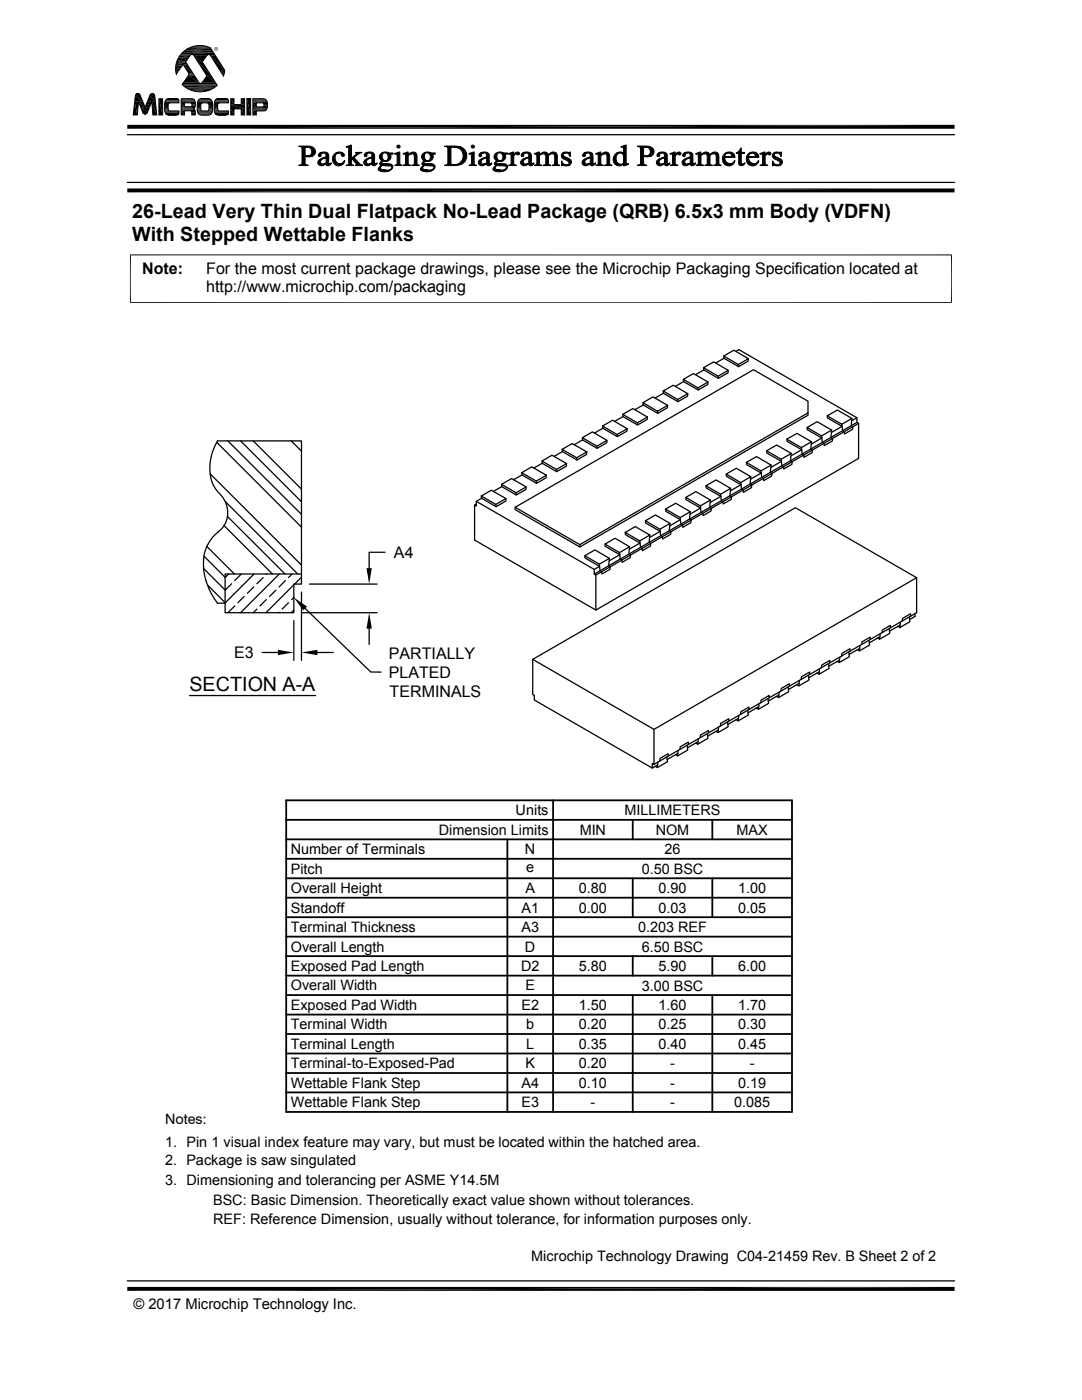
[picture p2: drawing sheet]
<svg xmlns="http://www.w3.org/2000/svg" width="216mm" height="279mm" viewBox="0 0 216 279" stroke-linecap="round" stroke-linejoin="round" font-family="sans-serif">
<g fill="none" stroke="#000" stroke-width=".25">
<path d="M25.4 36.4h165.1M25.4 26.9h165.1M132.3 78l.1 .5 2.9 1.7 1.9-1.1v-.5M132.3 78l2-1.1 2.9 1.7-2 1.1zM132.4 78.5l-1.7 .9M135.2 79.7l.1 .5M136.4 75.7v.5l2.9 1.6 1.9-1.1 .1-.5M136.4 75.7l2-1.2 2.9 1.7-2 1.2zM136.4 76.2l-1.7 .9M139.3 77.4v.4M140.4 73.4v.4l2.9 1.7 2-1.1v-.5M140.4 73.4l2-1.2 2.9 1.7-2 1.2z"/>
<path d="M140.4 73.8l-1.6 1M143.3 75.1v.4M144.4 71.1l.1 .4 2.9 1.7 1.9-1.1v-.5M144.4 71.1l2-1.2 2.9 1.7-2 1.1zM144.5 71.5l-1.7 1M146.8 70.1l.6-.3 23.6 13.6v.9l.3 .2v7l-52.4 30.3-24.2-14v-7l.3 .2v-.9l23.6 13.5v1l.3 .2v7M147.3 72.7l.1 .5M41.9 94.6l18.3 18.2M43.2 88.3l17 16.9M45.5 88l14.7 14.7M48 88l12.2 12.1M50.5 88l9.7 9.6"/>
<path d="M58.1 88l2.1 2M96 99l.1 .4 2.9 1.7 1.9-1.1 .1-.5M96 99l2-1.2 3 1.7-2.1 1.2zM96.1 99.4l-1.1 .7M100.1 96.7v.4l2.9 1.7 1.9-1.1 .1-.5M100.1 96.7l2-1.2 2.9 1.7-2 1.1zM100.1 97.1l-1.6 1M103 98.3v.5M104.1 94.3l.1 .5 2.9 1.7 1.9-1.1v-.6M104.1 94.3l2-1.1 2.9 1.6-2 1.2zM104.2 94.8l-1.7 .9M107 96l.1 .5"/>
<path d="M108.1 92l.1 .5 2.9 1.6 1.9-1.1 .1-.5M108.1 92l2.1-1.2 2.9 1.7-2.1 1.2zM108.2 92.5l-1.7 .9M111 93.7l.1 .4M112.2 89.7v.4l2.9 1.7 1.9-1.1 .1-.5M112.2 89.7l2-1.2 2.9 1.7-2 1.2zM112.2 90.1l-1.6 1M115.1 91.4v.4M116.2 87.4v.4l2.9 1.7 2-1.1v-.5M116.2 87.4l2-1.2 2.9 1.7-2 1.1zM116.2 87.8l-1.6 1M119.1 89v.5"/>
<path d="M120.2 85l.1 .5 2.9 1.6 1.9-1.1 .1-.4M120.2 85l2-1.1 3 1.7-2.1 1.1zM120.3 85.5l-1.7 .9M123.1 86.7l.1 .4M124.3 82.7v.4l2.9 1.7 1.9-1.1 .1-.5M124.3 82.7l2-1.2 2.9 1.7-2 1.2zM124.3 83.1l-1.7 1M127.2 84.4v.4M128.3 80.4v.4l3 1.7 1.9-1.1v-.5M128.3 80.4l2-1.2 2.9 1.7-2 1.2zM128.3 80.8l-1.6 1M131.2 82.1l.1 .4"/>
<path d="M136.8 99.3l.1 .4 2.9 1.7-2.1 1.2M136.8 99.3l2.1-1.2 2.9 1.7-2.1 1.2zM140.9 96.9v.5l2.9 1.7-2.1 1.2M140.9 96.9l2-1.1 2.9 1.7-2 1.1zM141.8 99.8l-.2 1.5 .3 .2v.5l-1.6 .9-.1-.5-.3-.1-.2-1.3M144.9 94.6v.5l2.9 1.6-2 1.3M144.9 94.6l2-1.1 2.9 1.6-2 1.2zM145.8 97.5l-.2 1.5 .4 .1-.1 .6-1.6 .9v-.5l-.4-.2-.1-1.3M148.9 92.3l.1 .4 2.9 1.7-2.1 1.2M148.9 92.3l2.1-1.2 2.9 1.7-2.1 1.2zM149.8 95.1l-.1 1.5 .3 .2-.1 .5-1.6 1v-.5l-.3-.2-.2-1.3M153 90v.4l2.9 1.7-2.1 1.2"/>
<path d="M153 90l2-1.2 2.9 1.7-2 1.2zM153.9 92.8l-.2 1.5 .3 .2v.5l-1.6 .9-.1-.4-.3-.2-.2-1.3M157 87.7l.1 .4 2.9 1.6-2.2 1.3M157 87.7l2-1.2 2.9 1.7-2 1.1zM157.9 90.5l-.2 1.5 .4 .2-.1 .5-1.6 .9-.1-.5-.3-.1-.1-1.3M161 85.3l.1 .4 2.9 1.7-2.1 1.2M161 85.3l2-1.1 2.9 1.6-2 1.2zM161.2 82.4v.5l-45.5 26.3-12.9-7.5v-.5M161.9 88.2l-.1 1.4 .3 .2v.5l-1.7 1v-.5l-.3-.2-.2-1.3M165.1 83v.4l2.9 1.7-2.1 1.2M165.1 83l2-1.2 2.9 1.7-2 1.2zM165.9 85.8l-.1 1.5 .3 .2v.5l-1.6 .9-.1-.4-.3-.2-.2-1.3"/>
<path d="M170 83.5l-.2 1.5 .4 .2-.1 .5-1.6 .9-.1-.5-.3-.1-.1-1.3M171 84.3l-52.4 30.3M171 83.4l-1.1 .6M171.3 84.5l-52.4 30.3M40.6 113.5l4.3 4.3M40.7 111l4.2 4.2M41.3 109.1l5.5 5.5M41.4 116.8l3.5 3.5M44.7 104.9l9.7 9.7M44.9 114.6h15.3v2h-1.6v5.7h-13.7zM44.9 100.1l14.5 14.5M45.4 103.1l11.5 11.5"/>
<path d="M45.6 114.6l-.7 .7M46.2 116.5l-1.3 1.3M48.1 114.6l-1.3 1.3M48.7 119l-1.2 1.3M50.6 117.1l-1.2 1.3M50.7 114.6l-5.8 5.7M52.5 115.3l-1.2 1.2M53.1 119.7l-1.2 1.2M53.2 114.6h-.1M55.1 117.8l-1.3 1.2M55.7 114.6l-7.7 7.7M56.9 115.9l-1.2 1.2"/>
<path d="M58.3 114.6l-.7 .7M58.6 119.2l-.4 .5M58.6 116.7l-5.5 5.6M60.2 115.2l-1.4 1.4M60.2 114.6v-26.6h-16.8a9.3 9.3 0 0 0-.4 9.5l.4 .5a5.2 5.2 0 0 1-.4 8.7 8.4 8.4 0 0 0-2.1 8.3l.2 .9a14 14 0 0 0 2.3 4.5h1.5M60.2 118.2v13.6M61.7 116.6h13.5M76.8 110.2h-3.1v3.2M95 100.6l-.3 .2M98.9 100.7l.1 .4M102.8 101.2l47.5-27.4 10.9 6.3v2.3l-45.5 26.3zM115.7 108.7v.5"/>
<path d="M116.7 110.9v.5l2.9 1.6-1 .6M116.7 110.9l2-1.2 2.9 1.7-2 1.2zM120.7 108.6l2-1.2 2.9 1.7-2 1.2zM120.7 108.6l.1 .4 2.9 1.7-2.1 1.2M121.6 111.4l-.1 1.5 .3 .2-.1 .5-1.6 1v-.5l-.4-.2-.1-1.3M124.8 106.3v.4l2.9 1.7-2.1 1.2M124.8 106.3l2-1.2 2.9 1.7-2 1.2zM125.6 109.1l-.1 1.5 .3 .2v.5l-1.7 .9v-.4l-.3-.2-.2-1.3M128.8 103.9v.5l2.9 1.6-2.1 1.3M128.8 103.9l2-1.1 2.9 1.7-2 1.1zM129.7 106.8l-.2 1.5 .3 .1v.6l-1.6 .9-.1-.5-.3-.2-.1-1.2M132.8 101.6l.1 .4 2.9 1.7-2.2 1.2"/>
<path d="M132.8 101.6l2-1.2 2.9 1.7-2 1.2zM133.7 104.5l-.2 1.4 .4 .2-.1 .5-1.6 1-.1-.5-.3-.2-.1-1.3M137.7 102.1l-.1 1.5 .3 .2v.5l-1.7 .9v-.4l-.3-.2-.2-1.3M182.9 115.3v7l-52.4 30.2M37.8 138.8h25.2M46.8 120.9l-1.2 1.3M51.3 121.6l-.8 .7M52.3 130.2h3.2M55.7 122.2l-.1 .1M57.6 120.3l-1.3 1.3M58.6 121.8l-.5 .5M58.6 123.9v7.9"/>
<path d="M60.2 122.3h15M60.9 121.4l13.1 12.7h2.1M63.3 130.2h3.2M73.7 125.5v3.1M106.3 131.6l52.4-30.3 24.2 14-52.4 30.3zM106.3 131.6v7l.3 .2v.9l23.6 13.6v-.9l.3 .1v-6.9M153.2 139.4l.2 1-2.1 1.1-.4-.2M153.5 139.3v-.5l-1.7 .9v.6M155.4 138.7l-2.1 1.2M155.5 138.1l-.1 1.1M157.3 137.1l.1 .9-2 1.2-.4-.2M157.5 136.9v-.4l-1.6 .9-.1 .5"/>
<path d="M159.4 136.4l-2.1 1.2M159.5 135.8l-.1 1.1M161.3 134.7l.1 1-2 1.2-.4-.2M161.6 134.6l-.1-.5-1.6 1v.5M163.5 134.1l-2.1 1.2M163.5 133.5l-.1 1.1M165.3 132.4l.1 1-2 1.2-.4-.3M165.6 132.3v-.5l-1.6 .9-.1 .6M167.5 131.7l-2.1 1.2M167.6 131.1l-.2 1.1M169.4 130.1l.1 1-2.1 1.1-.4-.2M169.7 129.9l-.1-.4-1.6 .9-.1 .5"/>
<path d="M171.5 129.4l-2.1 1.2M171.6 128.8l-.1 1.1M173.4 127.8l.1 .9-2 1.2-.4-.2M173.7 127.6l-.1-.5-1.6 1v.5M175.6 127.1l-2.1 1.2M175.6 126.5l-.1 1.1M177.4 125.5l.1 .9-2 1.2-.4-.3M177.7 125.3v-.5l-1.7 1v.5M179.6 124.8l-2.1 1.2M179.7 124.2l-.1 1M181.5 123.1l.1 1-2 1.1-.4-.2M181.7 123v-.5l-1.6 .9-.1 .6"/>
<path d="M182.6 122.5v.5l-1.1 .6M131.2 152.7l-1 .6M131.3 152.1l-.1 1.1M133.1 151l.1 1-2 1.2-.4-.2M133.4 150.9l-.1-.5-1.6 1-.1 .5M135.3 150.3l-2.2 1.3M135.3 149.8l-.1 1.1M137.1 148.7l.1 1-2 1.2-.4-.3M137.4 148.6v-.5l-1.7 .9v.5M139.3 148l-2.1 1.2M139.3 147.4l-.1 1.1M141.1 146.4l.1 1-2 1.1-.4-.2"/>
<path d="M141.4 146.2v-.4l-1.6 .9-.1 .5M143.3 145.7l-2.1 1.2M143.4 145.1l-.1 1.1M145.2 144.1l.1 .9-2 1.2-.4-.2M145.5 143.9l-.1-.5-1.6 1-.1 .5M147.3 143.4l-2.1 1.2M147.4 142.8l-.1 1.1M149.2 141.7l.1 1-2 1.2-.4-.3M149.5 141.6l-.1-.5-1.6 .9v.6M151.4 141l-2.1 1.3M151.4 140.4l-.1 1.1M25.4 255.6h165.1"/>
</g>
<g fill="none" stroke="#000" stroke-width=".2">
<path d="M27.1 18.9a.52 .52 0 0 1 .9 .1l1 2.4 .9-2.4a.5 .5 0 0 1 .5-.3 .5 .5 0 0 1 .5 .4l.4 3.8h-.8l-.2-2.7-.9 2.2a.5 .5 0 0 1-.5 .4 .5 .5 0 0 1-.4-.4l-.9-2.1-.2 2.6h-.8zM31.7 19.7h.7v3.2h-.7zM33 20h2.7M33.1 20l.5-.3h1.6l.4 .2 .1 .6-2 .1-.2 .4v.7l.1 .3 .2 .1h1.9a.62 .62 0 0 1-.1 .7 .62 .62 0 0 1-.6 .2h-1.2a.96 .96 0 0 1-.9-1.2 2.92 2.92 0 0 1 .2-1.8zM33.1 19.9h2.6M33.1 19.9h2.5M33.3 19.8h2.2M33.4 19.7h2.1M35.6 19.8h-2.4M36 10.9h2.1M36.1 10.8h6.7M36.2 19.7h2.3a1.28 1.28 0 0 1 .2 1.9l-.1 .1 .3 .2 .1 1h-.7v-.6l-.2-.2h-1.3v.8h-.6z"/>
<path d="M36.2 19.7h2.3M36.2 19.7h2.4M36.2 19.8h2.5M36.2 19.9h2.6M36.3 16.9h7M36.4 17h6.9M36.5 16.7h6.6M36.5 16.6h3.4M36.5 16.6h3.3M36.6 16.5h3.1M36.6 13l1.1 1.7-1.4 2.2a5.1 5.1 0 0 0 7 .1l-2.9-4.6 1-1.5h.5l2.7 4.3 .3-1.2-2.9-4.5a4.8 4.8 0 0 0-5.1 .6 4.8 4.8 0 0 0-1.7 4.8M36.9 17.4h6"/>
<path d="M37.5 17.7h4.9M37.8 9.5h4.2M37.9 9.4h4M38 11h-2.1M38.1 10.9h.3l.3 .1 2.6 4.1-1.2 1.6-.4-.2-2.7-4.2zM38.2 10.9h-2.2M38.4 10.9h4.4M38.4 9.3h3M38.4 9.2h2.9M38.5 10.9h3M38.6 11h2.8M38.6 11h2.7"/>
<path d="M38.7 18.2h2.5M39.6 20h2.6M39.6 20l.5-.3h1.5a.93 .93 0 0 1 .8 1.1l-.1 1.6a.79 .79 0 0 1-.9 .6 2.2 2.2 0 0 1-1.8-.2 3.5 3.5 0 0 1 0-2.8zM39.6 19.9h2.6M39.6 19.9h2.5M39.7 19.8h2.4M39.8 19.8h2.2M40.1 16.6h3M40.2 16.6h2.9M40.3 16.5h2.7M42.9 20h2.7M43 20l.5-.3h1.6l.4 .2 .1 .6-2 .1-.2 .4v.7l.1 .3 .2 .1h1.9a.62 .62 0 0 1-.1 .7 .62 .62 0 0 1-.6 .2h-1.2a.96 .96 0 0 1-1-1.2 2.92 2.92 0 0 1 .3-1.8z"/>
<path d="M43 19.9h2.6M43 19.9h2.5M43.2 19.8h2.2M43.3 19.7h2M45.5 19.8h-2.4M46 19.7h.7v1.2h1.4v-1.2h.7v3.2h-.7v-1.2h-1.4v1.2h-.7zM49.3 19.7h.7v3.2h-.7zM49.3 19.7h.7M50.5 19.7h2.2M50.5 19.7h2.4M50.5 19.8h2.5M50.5 19.9h2.6"/>
<path d="M50.5 19.9h2.7M50.5 19.7h2.2a1.49 1.49 0 0 1 .5 2.2l-.5 .2h-1.6v.8h-.6zM32.9 20.5h2.8M32.9 22.2h2.8M32.9 22.3h2.8M32.9 20.4h2.8M32.9 20.3h2.8M32.9 22.4h2.8M32.9 22.5h2.8M32.9 20.2h2.8M33 20.1h2.7M33 22.6h2.7"/>
<path d="M33 22.7h2.7M33.1 22.7h2.6M33.1 22.8h2.6M33.2 22.8h2.4M33.3 22.9h2.3M33.4 22.9h2.1M36.2 20h2.7M36.2 20.2h2.7M36.2 21.3h2.7M36.2 21.4h2.7M36.2 21.5h2.7M36.2 21.6h2.6"/>
<path d="M36.2 21.6h2.5M36.2 21.7h2.5M36.2 21.8h2.6M36.2 21.9h2.7M36.2 22h2.7M36.2 22.1h2.7M36.8 20.5h1.3l.2 .2v.4l-.1 .2h-1.4zM39.4 20.5h3M39.4 22.2h3M39.4 20.4h3M39.4 22.3h3M39.4 22.5h2.9"/>
<path d="M39.4 20.2h3M39.5 22.6h2.8M39.5 20.1h2.8M39.5 22.7h2.7M39.6 22.8h2.6M39.7 22.8h2.4M39.8 22.9h2.2M40.2 20.7l.2-.2 1.1 .1 .2 .4-.1 1-.2 .1h-1.2l-.1-.4zM42.8 22.2h2.8M42.8 20.5h2.8M42.8 20.4h2.8M42.8 22.3h2.8"/>
<path d="M42.8 20.3h2.8M42.8 22.4h2.8M42.8 22.5h2.8M42.8 20.2h2.8M42.9 22.6h2.7M42.9 20.1h2.7M42.9 22.7h2.7M43 22.7h2.6M43 22.8h2.6M43.1 22.8h2.4M43.2 22.9h2.2M43.3 22.9h2"/>
<path d="M50.5 20h2.7M50.5 20.2h2.8M50.5 20.4h2.8M50.5 20.5h2.8M50.5 21.4h2.8M50.5 21.7h2.8M50.5 21.8h2.8M50.5 21.9h2.7M50.5 22h2.6M51.1 20.5h1.4l.2 .3-.1 .4-.1 .1h-1.4zM53 22.1h-2.5M26 50.8v9.7"/>
<path d="M189.9 50.8v9.7M189.9 50.9h-164M25.9 60.4h164"/>
</g>
<g fill="#000" stroke="#000" stroke-width=".2">
<path d="M80.4 30.6l.3 .1zM118.9 30.6l.2 .1zM123.9 29.3h.3zM151.6 30.6l.3 .1z"/>
<path d="M60.2 29.4h1.1h-.4v1.7h1.5l-1.5 .1v1.6l.6 .2h-1.9v-.1a.5 .5 0 0 0 .7-.6z" fill-rule="evenodd"/>
<path d="M59.6 29.1h1.6a1.26 1.26 0 0 1 1.3 .4 1.26 1.26 0 0 1 .3 1.3l-.4 .3h-1a.87 .87 0 0 0 .8-.9 .87 .87 0 0 0-.9-.8h-1.1z" fill-rule="evenodd"/>
<path d="M60.9 31.2h1.3z" fill-rule="evenodd"/>
<path d="M63.6 30.7l.3-.2h.6l-.4 .2a.36 .36 0 0 1-.1 .4 .36 .36 0 0 1-.3 .1l-.2-.1z" fill-rule="evenodd"/>
<path d="M63.5 32.1a1.65 1.65 0 0 1 1.6-.6 1.09 1.09 0 0 0-1.1 .9l.3 .3 .6 .1a.83 .83 0 0 1-.9 .3 .83 .83 0 0 1-.6-.7z" fill-rule="evenodd"/>
<path d="M63.9 30.5l.2-.1a1.3 1.3 0 0 1 1.5 .4l.1 1.9 .3 .1a.51 .51 0 0 1-.5 .3 .51 .51 0 0 1-.4-.3v-.1l-.3-.1 .3-.1v-1h-.5l.5-.3a.56 .56 0 0 0-.6-.7z" fill-rule="evenodd"/>
<path d="M64.4 32.8l.7-.1z" fill-rule="evenodd"/>
<path d="M65.7 32.7l.4-.2-.1 .3z" fill-rule="evenodd"/>
<path d="M67 30.6l.6-.1a1.1 1.1 0 0 0-.7 1.2 1.1 1.1 0 0 0 .9 1h.7a1.33 1.33 0 0 1-2-.2 1.33 1.33 0 0 1 .5-1.9z" fill-rule="evenodd"/>
<path d="M67.1 30.5a1.26 1.26 0 0 1 1.6 .4v.2a.46 .46 0 0 1-.5 0 .46 .46 0 0 1-.2-.5z" fill-rule="evenodd"/>
<path d="M67.8 32.7a.93 .93 0 0 0 .9-.7l.1 .2-.3 .5z" fill-rule="evenodd"/>
<path d="M69.1 29.3h.2z" fill-rule="evenodd"/>
<path d="M69.1 29.3l1-.3v3.7l.5 .3h-1.5l.3-.1 .2-.3v-3l-.1-.2z" fill-rule="evenodd"/>
<path d="M70.9 30.4h1.3l-.7 .4-.9 .6 1.2 1.3 .6 .3h-1.5l.2-.3-1-1.1 1-.8v-.3z" fill-rule="evenodd"/>
<path d="M72.8 30.7l.2-.2h.7h-.2a.46 .46 0 0 0-.3 .6l-.2 .2a.32 .32 0 0 1-.3-.2 .32 .32 0 0 1 .1-.4z" fill-rule="evenodd"/>
<path d="M72.7 32.1a1.64 1.64 0 0 1 1.5-.6 1.06 1.06 0 0 0-1.1 .9l.4 .3 .6 .1a.84 .84 0 0 1-.9 .3 .84 .84 0 0 1-.6-.7z" fill-rule="evenodd"/>
<path d="M73 30.5l.2-.1a1.31 1.31 0 0 1 1.5 .4l.1 1.9 .3 .1a.48 .48 0 0 1-.5 .3 .48 .48 0 0 1-.4-.4l-.2-.1 .2-.1v-1h-.5l.5-.3a.54 .54 0 0 0-.5-.7z" fill-rule="evenodd"/>
<path d="M73.6 32.8l.6-.1z" fill-rule="evenodd"/>
<path d="M74.9 32.7l.3-.2-.1 .3z" fill-rule="evenodd"/>
<path d="M75.7 33.3l.5-.3-.3 .5a.93 .93 0 0 0 1.1 .5h-1.4a.42 .42 0 0 1 .1-.7z" fill-rule="evenodd"/>
<path d="M76 30.6l.8-.3 .7 .2h-.7a.83 .83 0 0 0-.5 .8 .83 .83 0 0 0 .5 .7h.7l-1.1 .1-.2 .2v.3l1 .1a.81 .81 0 0 1 1.2 .7 2.02 2.02 0 0 1-2.8 .6h1.4a.8 .8 0 0 0 1.1-.7l-.3-.2-1.7-.1a.48 .48 0 0 1-.3-.5 .48 .48 0 0 1 .5-.4 .85 .85 0 0 1-.3-1.5z" fill-rule="evenodd"/>
<path d="M76.4 32.1h1z" fill-rule="evenodd"/>
<path d="M76.8 30.5h1.6v.3h-.5a.82 .82 0 0 1-.4 1.2h-.6a.82 .82 0 0 0 .5-.8 .82 .82 0 0 0-.6-.7z" fill-rule="evenodd"/>
<path d="M78.7 30.6l.3 .1z" fill-rule="evenodd"/>
<path d="M78.7 30.6l1.1-.3v2.1a.37 .37 0 0 0 .4 .5v.1h-1.4l.4-.3v-1.6l-.1-.3z" fill-rule="evenodd"/>
<path d="M80.4 30.6l1-.3v.6h-.5z" fill-rule="evenodd"/>
<path d="M80.9 30.9l1.3-.2-.8 .4 .1 1.6 .4 .3h-1.4l.4-.3z" fill-rule="evenodd"/>
<path d="M81.7 30.7a.84 .84 0 0 1 .9-.4 .84 .84 0 0 1 .6 .8v1.6l.5 .3h-1.5l.3-.1 .2-.3-.1-1.6-.3-.3z" fill-rule="evenodd"/>
<path d="M84.1 33.3l.5-.3-.2 .5a.93 .93 0 0 0 1 .5h-1.4a.42 .42 0 0 1 .1-.7z" fill-rule="evenodd"/>
<path d="M84.4 30.6l.9-.3 .6 .2h-.7a.83 .83 0 0 0-.5 .8 .83 .83 0 0 0 .5 .7h.7l-1.1 .1-.2 .2v.3l1.1 .1a.81 .81 0 0 1 1.1 .7 2.02 2.02 0 0 1-2.8 .6h1.4a.8 .8 0 0 0 1.2-.7l-.4-.2-1.7-.1a.48 .48 0 0 1-.3-.5 .48 .48 0 0 1 .5-.4 .85 .85 0 0 1-.3-1.5z" fill-rule="evenodd"/>
<path d="M84.8 32.1h1z" fill-rule="evenodd"/>
<path d="M85.2 30.5h1.6v.3h-.5a.81 .81 0 0 1-.4 1.2h-.6a.82 .82 0 0 0 .6-.8 .82 .82 0 0 0-.7-.7z" fill-rule="evenodd"/>
<path d="M88.7 29.1h2l1.3 .3-2 .1v3.2l1.9 .1-.9 .2h-2.3l.6-.2v-.2l.1-2.9a.46 .46 0 0 0-.7-.4z" fill-rule="evenodd"/>
<path d="M90.7 29.4h1.3a1.86 1.86 0 0 1 1.2 1.7 1.86 1.86 0 0 1-1.3 1.7h-1.2a1.73 1.73 0 0 0 1.7-1.7 1.73 1.73 0 0 0-1.7-1.7z" fill-rule="evenodd"/>
<path d="M93.6 30.6l.3 .1z" fill-rule="evenodd"/>
<path d="M93.6 30.6l1-.3v2.1a.36 .36 0 0 0 .1 .4 .36 .36 0 0 0 .4 .1v.1h-1.5v-.1a.38 .38 0 0 0 .5-.5v-1.5l-.1-.1z" fill-rule="evenodd"/>
<path d="M95.7 30.7l.2-.2h.6h-.1a.43 .43 0 0 0-.3 .6l-.2 .2a.32 .32 0 0 1-.3-.2 .32 .32 0 0 1 .1-.4z" fill-rule="evenodd"/>
<path d="M95.7 31.9l.9-.4h.5a1.08 1.08 0 0 0-1.1 .9l.4 .3 .5 .1a.79 .79 0 0 1-.9 .2 .79 .79 0 0 1-.5-.9z" fill-rule="evenodd"/>
<path d="M95.9 30.5a1.28 1.28 0 0 1 1.7 .4v1.7l.4 .2a.48 .48 0 0 1-.5 .3 .48 .48 0 0 1-.4-.4l-.2-.1 .2-.1v-1h-.5l.5-.2-.1-.6z" fill-rule="evenodd"/>
<path d="M96.5 32.8l.6-.1z" fill-rule="evenodd"/>
<path d="M97.8 32.7l.3-.2-.1 .3z" fill-rule="evenodd"/>
<path d="M98.6 33.3l.5-.3-.3 .5a.94 .94 0 0 0 1.1 .5h-1.4a.42 .42 0 0 1 .1-.7z" fill-rule="evenodd"/>
<path d="M98.9 30.6a1.47 1.47 0 0 1 1.5-.1h-.7a.81 .81 0 0 0-.6 .8 .81 .81 0 0 0 .7 .7h.6l-1.1 .1-.2 .5 1.7 .1a.6 .6 0 0 1 .5 .7 2.05 2.05 0 0 1-2.8 .6 4.5 4.5 0 0 0 2.3-.3l.2-.4-.2-.2h-1.3a.55 .55 0 0 1-.8-.6l.4-.4a.85 .85 0 0 1-.2-1.5z" fill-rule="evenodd"/>
<path d="M99.3 32.1h1z" fill-rule="evenodd"/>
<path d="M99.7 30.5h1.6v.3h-.6a.83 .83 0 0 1-.3 1.2h-.6h.1a.84 .84 0 0 0 .4-.8 .84 .84 0 0 0-.6-.7z" fill-rule="evenodd"/>
<path d="M101.5 30.6l.2 .1z" fill-rule="evenodd"/>
<path d="M101.5 30.6l1-.3v.6h.2l-.2 .3v1.5l.5 .3h-1.5l.5-.3v-1.7l-.1-.2z" fill-rule="evenodd"/>
<path d="M102.7 30.7h.2l-.4 .2z" fill-rule="evenodd"/>
<path d="M102.7 30.7a.5 .5 0 0 1 .5-.4 .5 .5 0 0 1 .5 .5 .49 .49 0 0 1-.8-.1z" fill-rule="evenodd"/>
<path d="M104.1 30.7l.3-.2h.6h-.2a.46 .46 0 0 0-.3 .6l-.1 .2a.32 .32 0 0 1-.4-.2 .32 .32 0 0 1 .1-.4z" fill-rule="evenodd"/>
<path d="M104 32.1a1.64 1.64 0 0 1 1.5-.6 1.06 1.06 0 0 0-1.1 .9l.4 .3 .6 .1a.84 .84 0 0 1-.9 .3 .84 .84 0 0 1-.6-.7z" fill-rule="evenodd"/>
<path d="M104.4 30.5l.1-.1a1.31 1.31 0 0 1 1.5 .4l.1 1.9 .3 .1a.48 .48 0 0 1-.5 .3 .48 .48 0 0 1-.4-.4l-.2-.1 .2-.1v-1h-.4l.4-.3a.54 .54 0 0 0-.5-.7z" fill-rule="evenodd"/>
<path d="M104.9 32.8l.6-.1z" fill-rule="evenodd"/>
<path d="M106.2 32.7l.4-.2-.2 .3z" fill-rule="evenodd"/>
<path d="M106.6 30.6l.3 .1z" fill-rule="evenodd"/>
<path d="M106.6 30.6l1.1-.3v.6h-.6l-.1-.1z" fill-rule="evenodd"/>
<path d="M107.1 30.9l1.3-.2-.7 .3v1.7l.4 .3h-1.4l.4-.3z" fill-rule="evenodd"/>
<path d="M107.9 30.7a.86 .86 0 0 1 1.5 .2h.2l-.2 .1 .1 1.7 .4 .3h-1.5l.5-.3v-1.5l-.2-.4z" fill-rule="evenodd"/>
<path d="M109.5 30.8l.2-.2 .5 .1-.6 .2h-.2z" fill-rule="evenodd"/>
<path d="M109.7 30.6a.85 .85 0 0 1 .9-.2 .85 .85 0 0 1 .6 .7v1.3a.37 .37 0 0 0 .5 .5v.1h-1.5l.5-.3v-1.5a.45 .45 0 0 0-.5-.5z" fill-rule="evenodd"/>
<path d="M112 32.1a1.36 1.36 0 0 0 1.6 .9l-1.6 .1z" fill-rule="evenodd"/>
<path d="M112.2 30.7l.2-.2h.5a.39 .39 0 0 0-.5 .2 .39 .39 0 0 0 .2 .5l.8 .4a.73 .73 0 0 1 .6 .6 .73 .73 0 0 1-.4 .8h-.5l.4-.4a1.73 1.73 0 0 0-1.1-.9l-.4-.5z" fill-rule="evenodd"/>
<path d="M112.4 30.5l.4-.2 .8 .1z" fill-rule="evenodd"/>
<path d="M112.2 33h1.4l-.5 .1z" fill-rule="evenodd"/>
<path d="M112.4 30.5l1.4-.2v.9l-.2-.1a.7 .7 0 0 0-.7-.6z" fill-rule="evenodd"/>
<path d="M116.5 30.6l.1-.1h.6l-.4 .2a.36 .36 0 0 1 0 .4 .36 .36 0 0 1-.4 .1l-.1-.2z" fill-rule="evenodd"/>
<path d="M116.5 31.8l.8-.3h.5a1.09 1.09 0 0 0-1.1 .9l.3 .3 .6 .1a.89 .89 0 0 1-1.5-.2l.1-.4z" fill-rule="evenodd"/>
<path d="M116.6 30.5l.2-.1a1.1 1.1 0 0 1 1.3 .2 1.1 1.1 0 0 1 .2 1.2v.8l.4 .2a.51 .51 0 0 1-.4 .3 .51 .51 0 0 1-.5-.3v-.1l-.2-.1 .2-.1v-1h-.5l.5-.3a.55 .55 0 0 0-.6-.7z" fill-rule="evenodd"/>
<path d="M117.1 32.8l.7-.1z" fill-rule="evenodd"/>
<path d="M118.5 32.7l.3-.2-.1 .3z" fill-rule="evenodd"/>
<path d="M118.9 30.6l1-.3v.6h-.6z" fill-rule="evenodd"/>
<path d="M119.3 30.9l1.4-.2-.8 .4v1.3a.39 .39 0 0 0 .1 .4 .39 .39 0 0 0 .4 .1v.1h-1.5l.5-.3z" fill-rule="evenodd"/>
<path d="M120.1 30.7a.84 .84 0 0 1 .9-.3 .84 .84 0 0 1 .6 .7l.1 1.6 .4 .3h-1.4l.4-.3v-1.7l-.4-.3z" fill-rule="evenodd"/>
<path d="M122.7 30.9l.4-.4h.6a1.2 1.2 0 0 0-.8 1.2 1.2 1.2 0 0 0 .9 1.1h-1a1.4 1.4 0 0 1-.1-1.9z" fill-rule="evenodd"/>
<path d="M123.1 30.5a1.12 1.12 0 0 1 1.3 .1z" fill-rule="evenodd"/>
<path d="M123.9 29.3l1-.3v3.3l.3 .4h-.8a1.19 1.19 0 0 1-1.6 .1h1l.6-.3v-1.4l-.3-.5h.3v-1v-.2z" fill-rule="evenodd"/>
<path d="M124.4 32.7h1v.1l-1 .3z" fill-rule="evenodd"/>
<path d="M127.7 29.4h1.1h-.4v1.7h1.6l-1.6 .1v1.1a.47 .47 0 0 0 .1 .5 .47 .47 0 0 0 .6 .1v.1h-1.9l.4-.1 .2-.3z" fill-rule="evenodd"/>
<path d="M127.2 29.1h1.6a1.23 1.23 0 0 1 1.3 .4 1.23 1.23 0 0 1 .2 1.3l-.3 .3h-1.1a.87 .87 0 0 0 .9-.9 .87 .87 0 0 0-1-.8h-1.1z" fill-rule="evenodd"/>
<path d="M128.4 31.2h1.4z" fill-rule="evenodd"/>
<path d="M131.2 30.7l.3-.2h.6h-.2a.42 .42 0 0 0-.3 .6l-.2 .2a.32 .32 0 0 1-.3-.2 .32 .32 0 0 1 .1-.4z" fill-rule="evenodd"/>
<path d="M131.3 31.9l.7-.4h.6a1.12 1.12 0 0 0-1.1 .9l.4 .3 .6 .1a.79 .79 0 0 1-1 .2 .79 .79 0 0 1-.5-.9z" fill-rule="evenodd"/>
<path d="M131.5 30.5a1.23 1.23 0 0 1 1.6 .4l.1 1.7 .3 .2a.48 .48 0 0 1-.5 .3 .48 .48 0 0 1-.4-.4l-.2-.1 .2-.1v-1h-.4l.4-.2-.1-.6-.4-.2z" fill-rule="evenodd"/>
<path d="M132 32.8l.6-.1z" fill-rule="evenodd"/>
<path d="M133.3 32.7l.3-.2-.1 .3z" fill-rule="evenodd"/>
<path d="M133.7 30.6l.3 .1z" fill-rule="evenodd"/>
<path d="M133.7 30.6l1-.3v.6h.2l-.2 .3 .1 1.5 .5 .3h-1.6l.5-.3v-1.8l-.1-.1z" fill-rule="evenodd"/>
<path d="M134.9 30.7h.3l-.5 .2z" fill-rule="evenodd"/>
<path d="M134.9 30.7a.49 .49 0 0 1 .5-.4 .49 .49 0 0 1 .5 .5 .47 .47 0 0 1-.7-.1z" fill-rule="evenodd"/>
<path d="M136.3 30.7l.3-.2h.6a.44 .44 0 0 0-.5 .6 .31 .31 0 0 1-.4 .1 .31 .31 0 0 1 0-.5z" fill-rule="evenodd"/>
<path d="M136.4 31.9l.7-.4h.6a1.11 1.11 0 0 0-1 .9l.3 .3 .6 .1a.79 .79 0 0 1-1 .2 .79 .79 0 0 1-.4-.9z" fill-rule="evenodd"/>
<path d="M136.6 30.5a1.23 1.23 0 0 1 1.7 .4v1.7l.4 .2a.48 .48 0 0 1-.5 .3 .48 .48 0 0 1-.5-.4l-.2-.1 .2-.1v-1h-.4l.4-.2-.1-.6z" fill-rule="evenodd"/>
<path d="M137.1 32.8l.6-.1z" fill-rule="evenodd"/>
<path d="M138.4 32.7l.4-.2-.1 .3z" fill-rule="evenodd"/>
<path d="M138.8 30.6l.3 .1z" fill-rule="evenodd"/>
<path d="M138.8 30.6l1.1-.3v.6h-.6l-.1-.1z" fill-rule="evenodd"/>
<path d="M139.3 30.9l1.3-.2-.7 .3v1.7l.5 .3h-1.5l.4-.3z" fill-rule="evenodd"/>
<path d="M140.1 30.7a.86 .86 0 0 1 1.5 .2h.2l-.2 .2 .1 1.6 .4 .3h-1.4l.4-.3v-1.8l-.4-.2z" fill-rule="evenodd"/>
<path d="M141.8 30.8l.1-.2 .5 .1-.8 .2z" fill-rule="evenodd"/>
<path d="M141.9 30.6a.85 .85 0 0 1 1-.2 .85 .85 0 0 1 .5 .8l.1 1.5 .4 .3h-1.5v-.1a.37 .37 0 0 0 .5-.4v-1.2a.52 .52 0 0 0-.5-.6z" fill-rule="evenodd"/>
<path d="M144.5 30.7l.3-.2h.6a.73 .73 0 0 0-.8 .7l-.4 .1z" fill-rule="evenodd"/>
<path d="M144.8 30.5a1.17 1.17 0 0 1 1.9 .9h-2.1a1.11 1.11 0 0 0 1.1 1.2l-1.2 .1-.3-.7v-.6v-.1l1.8-.1a.62 .62 0 0 0-.6-.7z" fill-rule="evenodd"/>
<path d="M144.5 32.7l1.2-.1a.85 .85 0 0 0 .9-.6l.1 .1a1.26 1.26 0 0 1-1 1 1.26 1.26 0 0 1-1.2-.4z" fill-rule="evenodd"/>
<path d="M147.8 29.5h.1v.9h.7v.2h-.7v1.9l.3 .2-.8 .1v-2.2l-.5-.1 .6-.4z" fill-rule="evenodd"/>
<path d="M147.4 32.8l.9-.1 .2-.2h.2l-.1 .1a.68 .68 0 0 1-1.2 .2z" fill-rule="evenodd"/>
<path d="M149.3 30.7l.3-.2h.5a.73 .73 0 0 0-.7 .7l-.4 .1z" fill-rule="evenodd"/>
<path d="M149.6 30.5l.1-.1a1.17 1.17 0 0 1 1.7 1h-2a1.1 1.1 0 0 0 1.1 1.2l-1.3 .1-.3-.7 .1-.7 1.7-.1a.66 .66 0 0 0-.6-.7z" fill-rule="evenodd"/>
<path d="M149.2 32.7l1.5-.1 .4-.2 .2-.4a1.16 1.16 0 0 1-.8 1.1 1.16 1.16 0 0 1-1.3-.4z" fill-rule="evenodd"/>
<path d="M151.6 30.6l1.1-.3v.6h.1l-.1 .3v1.5l.5 .3h-1.5l.4-.3v-1.5v-.4z" fill-rule="evenodd"/>
<path d="M152.8 30.7h.3l-.4 .2z" fill-rule="evenodd"/>
<path d="M152.9 30.6a.43 .43 0 0 1 .6-.3 .43 .43 0 0 1 .3 .5l-.4 .1-.6-.2z" fill-rule="evenodd"/>
<path d="M154.1 32.1a1.35 1.35 0 0 0 1.6 .9l-1.6 .1z" fill-rule="evenodd"/>
<path d="M154.3 30.7l.2-.2h.5h-.3a.35 .35 0 0 0-.2 .3 .35 .35 0 0 0 .2 .4l.8 .4a.73 .73 0 0 1 .6 .6 .73 .73 0 0 1-.4 .8h-.5l.4-.4a1.71 1.71 0 0 0-1.1-.9 .63 .63 0 0 1-.2-1z" fill-rule="evenodd"/>
<path d="M154.5 30.5l.4-.2 .8 .1z" fill-rule="evenodd"/>
<path d="M154.3 33h1.4l-.5 .1z" fill-rule="evenodd"/>
<path d="M154.5 30.5l1.4-.2v.9l-.2-.1a.7 .7 0 0 0-.7-.6z" fill-rule="evenodd"/>
<circle cx="79.5" cy="29.3" r=".31"/>
<circle cx="94.3" cy="29.3" r=".31"/>
</g>
<g fill="#000">
<path d="M27 19.1l1 .1h-1zM27 19.1h1v.1zM27 19.2l1.5 1.1h-1.6zM27 19.2h1l.5 1.1zM27 19l1 .1zM27.1 18.9h.9zM27.1 18.9l.9 .1zM27.1 18.9h.8zM27.2 18.8l.7 .1zM27.2 18.8h.6zM27.2 18.8h.5zM27.3 18.7l.4 .1z"/>
<path d="M27.3 18.7h.4zM27.4 18.7h.2zM27.4 18.7h.3zM27.5 18.7h.1zM29.9 19.1l1.1 1.1h-1.6zM29.9 19.1h1l.1 1.1zM29.9 19h1zM29.9 19l1 .1zM29.9 18.9l1 .1zM29.9 18.9h.9zM30 18.9h.8zM30.1 18.8l.7 .1z"/>
<path d="M30.1 18.8h.6zM30.1 18.7l.5 .1zM30.1 18.7h.5zM30.2 18.7h.4zM30.2 18.7h.3zM30.3 18.7h.2zM31.7 19.7l.7 3.2h-.7zM31.7 19.7h.7v3.2zM33.5 19.7h2zM33.5 19.7h1.9zM33.5 19.7h1.8zM33.6 19.7h1.7z"/>
<path d="M35 13.7l.6 .6h-.5zM35 13.7h1l-.4 .6zM35.1 13.1l.9 .6h-1zM35.1 13.1h1.4l-.5 .6zM35.1 14.3l.1 .6zM35.1 14.3h.5l-.4 .6zM35.1 13l1.4 .1h-1.4zM35.1 13h1.5l-.1 .1zM35.3 12.3l1.9 .3h-2zM35.3 12.3h1.7l.2 .3zM35.4 12l1.6 .3h-1.7zM35.4 12h1.9l-.3 .3z"/>
<path d="M35.6 11.5l1.7 .5h-1.9zM35.6 11.5h2.1l-.4 .5zM36.6 13l1.9 1.6h-.9zM36.6 13h.8l1.1 1.6zM37.6 15l2.1 1.5h-3.1zM37.6 15h1.2l.9 1.5zM37.6 14.6h.9zM37.7 14.6l.9 .1zM37.7 15h1.1zM37.7 14.7l.9 .1zM37.7 14.9l1 .1zM37.7 14.8l1 .1z"/>
<path d="M37.7 14.9h1zM38.7 11l1.7 1.4h-.9zM38.7 11h2.6l-.9 1.4zM38.7 18.2l1.9 .1zM39 9.2h1.8zM39 9.1l1.8 .1zM39.3 18.3h1.3zM39.5 12.4l2.6 2.7h-.8zM39.5 12.4h.9l1.7 2.7zM39 9.1h1.7zM39.6 9.1h1.1zM39.6 9.1h.6z"/>
<path d="M39.9 19.7h2zM40 19.7h1.9zM40 19.7h1.8zM40.1 19.7h1.7zM40.1 19.7h1.6zM41.3 15.1l1.7 1.4h-2.7zM41.3 15.1h.8l.9 1.4zM41.6 10.9h1.2zM41.7 10.9h1.2zM41.8 10.9h1.1zM41.9 10.9l1 .1zM41.9 11h1z"/>
<path d="M42 11l2.9 3h-1zM42 11h.9l2 3zM42.8 9.8v.1zM42.8 9.6v.2zM42.8 9.9l.1 .1zM42.9 9.5l-.1 .1zM42.9 9.7l-.1 .1zM42.9 9.9v.1zM42.9 10l.1 .1zM42.8 9.6l.1-.1zM42.9 9.5h.1zM43 10.1l.1 .1z"/>
<path d="M43 9.4l.1 .1zM43.1 10.1h.2zM43.1 9.4l.2 .1zM43.3 10.1l.1-.1zM43.3 19.7h2zM43.3 9.4v.1zM43.4 9.9l-.1 .1zM43.4 19.7h1.9zM43.4 19.7h1.8zM43.3 9.5l.1 .2zM43.3 9.4l.1 .1zM43.3 10l.2-.1z"/>
<path d="M43.4 9.8v.1zM43.4 9.7v.1zM43.5 19.7h1.7zM43.4 9.5l.1 .1zM43.5 9.8l-.1 .1zM43.5 9.6l-.1 .2zM43.9 14l.9 .6h-.6zM43.9 14h1l-.1 .6zM44.2 14.6l.4 .5zM44.2 14.6h.6l-.2 .5zM46 19.7l.7 1.2h-.7zM46 19.7h.7v1.2z"/>
<path d="M48.1 19.7l.7 1.2h-.7zM48.1 19.7h.7v1.2zM49.3 19.7l.7 3.2h-.7zM49.3 19.7h.7v3.2zM25.4 37.6h165.1l-165.1 .8zM25.4 38.4l165.1-.8v.8zM25.4 24.9h165.1l-165.1 .8zM25.4 25.7l165.1-.8v.8zM26.9 20.3h.7zM26.9 20.3l.5 2.6h-.8zM26.9 20.3h.7l-.2 2.6zM27.6 20.3h.9z"/>
<path d="M27.6 20.3l1.4 1.1h-.9zM27.6 20.3h.9l.5 1.1zM28.1 21.4l1.3 1h-.9zM28.1 21.4h1.7l-.4 1zM28.5 22.4h.9zM28.5 22.4l.9 .1zM28.5 22.5h.9zM28.5 22.5l.8 .1zM28.6 22.6h.7zM28.6 22.6l.6 .1zM28.7 22.7h.5zM28.7 22.7h.4z"/>
<path d="M28.8 22.7h.3zM28.8 22.7l.2 .1zM28.9 22.8h.1zM29.4 20.2l.4 1.2h-.8zM29.4 20.2h.9l-.5 1.2zM30.3 20.2l1 2.7h-.8zM30.3 20.2h.7l.3 2.7zM32.9 20.7l.7 .1zM32.9 20.7h.7zM32.9 20.8h.7zM32.9 20.8l.6 .2h-.6zM32.9 20.8h.7l-.1 .2z"/>
<path d="M32.9 21l.6 .7h-.6zM32.9 21h.6v.7zM32.9 21.7l.7 .1h-.7zM32.9 21.7h.6l.1 .1zM32.9 21.8h.7zM32.9 21.8l.7 .1zM32.9 21.9h.7zM32.9 21.9l.7 .1zM32.9 20.5h1zM32.9 20.5l.9 .1zM32.9 20.6h.8zM32.9 20.6h.9z"/>
<path d="M32.9 20.6l.7 .1zM32.9 22l.8 .1zM32.9 22.1h.8zM32.9 22.1h.9zM33.4 22.9h2zM33.5 22.9l1.7 .1zM33.5 22.9h1.9zM33.6 23h1.6zM33.6 23h1.4zM36.2 20.5l.6 .8h-.6zM36.2 20.5h.6v.8zM36.2 22.1l.6 .8h-.6z"/>
<path d="M36.2 22.1h.6v.8zM38.1 20.5h.8zM38.1 22.1h.8zM38.1 20.5h.9zM38.1 21.3h.8zM38.1 22.1l.8 .1zM38.1 20.5l.9 .1zM38.2 22.2h.7zM38.2 20.6h.8zM38.2 21.3h.7zM38.2 20.6l.8 .1zM38.2 21.2l.7 .1z"/>
<path d="M38.2 22.2l.7 .1zM38.3 20.7h.7zM38.2 21.2h.7zM38.3 21.2h.6zM38.3 22.3l.7 .1zM38.3 22.4h.7zM38.3 22.4l.7 .5h-.7zM38.3 22.4h.7v.5zM38.3 20.7l.7 .1zM38.3 20.8h.7zM38.3 21.1h.6zM38.3 21.1l.6 .1z"/>
<path d="M38.3 20.8l.7 .2h-.7zM38.3 20.8h.7v.2zM38.3 21h.7zM38.3 21l.6 .1zM39.4 20.7l.7 .1zM39.4 20.7h.7zM39.4 20.8h.7zM39.4 20.8l.7 .2h-.7zM39.4 20.8h.7v.2zM39.4 21l.7 .7h-.7zM39.4 21h.7v.7zM39.4 21.7l.7 .1h-.7z"/>
<path d="M39.4 21.7h.7v.1zM39.4 21.8h.7zM39.4 21.8l.7 .1zM39.4 21.9h.7zM39.4 21.9l.8 .1zM39.4 20.5h1zM39.4 20.5l.9 .1zM39.4 20.6h.8zM39.4 20.6h.9zM39.4 20.6l.8 .1zM39.4 20.7h.8zM39.4 22l.8 .1z"/>
<path d="M39.4 22.1h.8zM39.4 22.1h.9zM39.4 22.1h1zM39.9 22.9l1.8 .1zM39.9 22.9h2zM40.1 23h1.3zM40.1 23h1.6zM41.3 20.5h1.1zM41.4 20.5l1 .1zM41.5 20.6h.9zM41.4 22.1h1zM41.5 22.1h.9z"/>
<path d="M41.6 20.6l.8 .1zM41.6 22.1h.8zM41.6 20.7h.8zM41.6 22l.8 .1zM41.6 20.7l.8 .1zM41.7 20.8h.7zM41.7 21.9l.7 .1zM41.7 20.8l.7 .2h-.7zM41.7 20.8h.7v.2zM41.7 21.8h.7zM41.7 21.8l.7 .1zM41.7 21.9h.7z"/>
<path d="M41.7 21l.7 .7h-.7zM41.7 21h.7v.7zM41.7 21.7l.7 .1h-.7zM41.7 21.7h.7v.1zM42.7 20.7l.8 .1zM42.7 20.7h.8zM42.7 20.8h.8zM42.7 20.8l.7 .2h-.7zM42.7 20.8h.8l-.1 .2zM42.7 21l.7 .7h-.7zM42.7 21h.7v.7zM42.7 21.7l.8 .1h-.8z"/>
<path d="M42.7 21.7h.7l.1 .1zM42.7 21.8h.8zM42.7 21.8l.8 .1zM42.7 21.9h.8zM42.8 20.5h1zM42.8 20.5l.9 .1zM42.8 20.6h.8zM42.8 20.6h.9zM42.8 20.6l.7 .1zM42.8 20.7h.7zM42.8 21.9l.7 .1zM42.8 22l.8 .1z"/>
<path d="M42.8 22.1h.8zM42.8 22.1h.9zM43.3 22.9h2zM43.4 22.9l1.7 .1zM43.4 22.9h1.9zM43.5 23h1.6zM43.5 23h1.4zM46 20.9l2.8 .8h-2.8zM46 20.9h2.8v.8zM46 21.7l.7 1.2h-.7zM46 21.7h.7v1.2zM48.1 21.7l.7 1.2h-.7z"/>
<path d="M48.1 21.7h.7v1.2zM50.5 20.5l.6 .8h-.6zM50.5 20.5h.6v.8zM50.5 22.1l.6 .8h-.6zM50.5 22.1h.6v.8zM52.4 20.5h.9zM52.5 20.5l.8 .1zM52.5 20.6h.8zM52.5 21.3h.8zM52.6 20.6h.7zM52.6 21.3h.7zM52.6 20.6l.7 .1z"/>
<path d="M52.6 21.2l.7 .1zM52.6 20.7h.8zM52.6 20.7l.8 .1h-.7zM52.6 20.7h.8v.1zM52.6 21.1h.7zM52.6 21.1h.8zM52.6 21.1l.7 .1zM52.6 21.2h.7zM52.7 20.8l.7 .3h-.7zM52.7 20.8h.7v.3zM52.7 21.1h.7zM73.1 113.4h1.1l-.5 3.2z"/>
<path d="M55.5 129.7l3.1 .5-3.1 .5zM58.6 119.2l2.7 1.9-.8 .7zM60.2 130.2l3.1-.5v1zM73.7 122.3l.5 3.2h-1.1zM25.4 256.8h165.1l-165.1 .8zM25.4 257.6l165.1-.8v.8z"/>
</g>
<path d="M37.3 9.6h4.8M37.5 17.9h4.9M36.2 20.4h2.7" fill="none" stroke="#000" stroke-width=".23"/>
<path d="M36.1 10.7h6.7M36.5 17.2h6.8M36.9 9.9h5.4" fill="none" stroke="#000" stroke-width=".34"/>
<path d="M35.1 12.8h2.3M36.4 10.3h6.2" fill="none" stroke="#000" stroke-width=".4"/>
<path d="M35.6 11.2h2.4" fill="none" stroke="#000" stroke-width=".42"/>
<path d="M36.3 16.8h6.9M38 18.1h3.8M50.5 21.5h2.8" fill="none" stroke="#000" stroke-width=".21"/>
<path d="M37 17.6h5.9" fill="none" stroke="#000" stroke-width=".3"/>
<g fill="none" stroke="#000" stroke-width=".36">
<path d="M57.1 159.7h100.9v62.2h-100.9zM110.4 159.7v62.2M57.1 179.2h100.9M57.1 175.3h100.9M57.1 171.4h100.9M57.1 167.5h100.9M57.1 163.6h100.9M101.2 167.5v54.4M126.3 163.6v3.9M126.3 175.3v7.7M142.1 163.6v3.9M142.1 175.3v7.7"/>
<path d="M57.1 190.8h100.9M57.1 186.9h100.9M57.1 183h100.9M57.1 198.6h100.9M57.1 194.7h100.9M126.3 190.8v3.9M126.3 198.6v23.3M142.1 190.8v3.9M142.1 198.6v23.3M57.1 206.4h100.9M57.1 214.1h100.9M57.1 202.5h100.9"/>
<path d="M57.1 210.2h100.9M57.1 218h100.9"/>
</g>
<g font-size="3.9">
<text x="26.4" y="43.5">26-Lead Very Thin Dual Flatpack No-Lead Package (QRB) 6.5x3 mm Body (VDFN)</text>
<text x="26.4" y="48">With Stepped Wettable Flanks</text>
<text x="37.8" y="138">SECTION A-A</text>
</g>
<g font-size="3.2">
<text x="28.4" y="54.6">Note:</text>
<text x="41.1" y="58.3">http://www.microchip.com/packaging</text>
<text x="41.1" y="54.6">For the most current package drawings, please see the Microchip Packaging Specification located at</text>
<text x="78.6" y="111.4">A4</text>
<text x="46.7" y="131.3">E3</text>
<text x="77.6" y="131.4">PARTIALLY</text>
<text x="77.6" y="135.2">PLATED</text>
<text x="77.7" y="139.1">TERMINALS</text>
</g>
<g font-size="2.9">
<text x="87.6" y="166.6">Dimension Limits</text>
<text x="102.9" y="162.7">Units</text>
<text x="115.7" y="166.6">MIN</text>
<text x="124.6" y="162.7">MILLIMETERS</text>
<text x="130.8" y="166.6">NOM</text>
<text x="147" y="166.6">MAX</text>
<text x="58" y="170.5">Number of Terminals</text>
<text x="104.8" y="170.5">N</text>
<text x="132.6" y="170.5">26</text>
<text x="58" y="178.2">Overall Height</text>
<text x="58" y="174.4">Pitch</text>
<text x="104.8" y="178.2">A</text>
<text x="105" y="174.1">e</text>
<text x="115.5" y="178.2">0.80</text>
<text x="128" y="174.4">0.50 BSC</text>
<text x="131.4" y="178.2">0.90</text>
<text x="147.3" y="178.2">1.00</text>
<text x="58" y="182.1">Standoff</text>
<text x="104.1" y="182.1">A1</text>
<text x="115.5" y="182.1">0.00</text>
<text x="131.4" y="182.1">0.03</text>
<text x="147.3" y="182.1">0.05</text>
<text x="58" y="186">Terminal Thickness</text>
<text x="58" y="189.9">Overall Length</text>
<text x="104.1" y="186">A3</text>
<text x="104.8" y="189.9">D</text>
<text x="127.3" y="186">0.203 REF</text>
<text x="128" y="189.9">6.50 BSC</text>
<text x="58" y="197.7">Overall Width</text>
<text x="58" y="193.8">Exposed Pad Length</text>
<text x="104" y="193.8">D2</text>
<text x="104.8" y="197.7">E</text>
<text x="115.5" y="193.8">5.80</text>
<text x="128" y="197.7">3.00 BSC</text>
<text x="131.4" y="193.8">5.90</text>
<text x="147.3" y="193.8">6.00</text>
<text x="58" y="201.6">Exposed Pad Width</text>
<text x="104" y="201.6">E2</text>
<text x="115.5" y="201.6">1.50</text>
<text x="131.4" y="201.6">1.60</text>
<text x="147.3" y="201.6">1.70</text>
<text x="58" y="205.4">Terminal Width</text>
<text x="58" y="209.3">Terminal Length</text>
<text x="105" y="205.4">b</text>
<text x="105" y="209.3">L</text>
<text x="115.5" y="209.3">0.35</text>
<text x="115.5" y="205.4">0.20</text>
<text x="131.4" y="205.4">0.25</text>
<text x="131.4" y="209.3">0.40</text>
<text x="147.3" y="209.3">0.45</text>
<text x="147.3" y="205.4">0.30</text>
<text x="58" y="213.2">Terminal-to-Exposed-Pad</text>
<text x="104.8" y="213.2">K</text>
<text x="115.5" y="213.2">0.20</text>
<text x="133.7" y="213.2">-</text>
<text x="149.6" y="213.2">-</text>
<text x="58" y="217.1">Wettable Flank Step</text>
<text x="58" y="221">Wettable Flank Step</text>
<text x="104" y="221">E3</text>
<text x="104.1" y="217.1">A4</text>
<text x="115.5" y="217.1">0.10</text>
<text x="117.8" y="221">-</text>
<text x="133.7" y="217.1">-</text>
<text x="133.7" y="221">-</text>
<text x="146.5" y="221">0.085</text>
<text x="147.3" y="217.1">0.19</text>
<text x="32.9" y="224.3">Notes:</text>
<text x="32.9" y="228.9">1. Pin 1 visual index feature may vary, but must be located within the hatched area.</text>
<text x="32.9" y="232.6">2. Package is saw singulated</text>
<text x="32.9" y="236.5">3. Dimensioning and tolerancing per ASME Y14.5M</text>
<text x="42.5" y="244.3">REF: Reference Dimension, usually without tolerance, for information purposes only.</text>
<text x="42.5" y="240.6">BSC: Basic Dimension. Theoretically exact value shown without tolerances.</text>
<text x="106" y="251.7">Microchip Technology Drawing C04-21459 Rev. B Sheet 2 of 2</text>
<text x="26.6" y="261.3">© 2017 Microchip Technology Inc.</text>
</g>
<text font-size=".6" x="43" y="10">R</text>
</svg>
